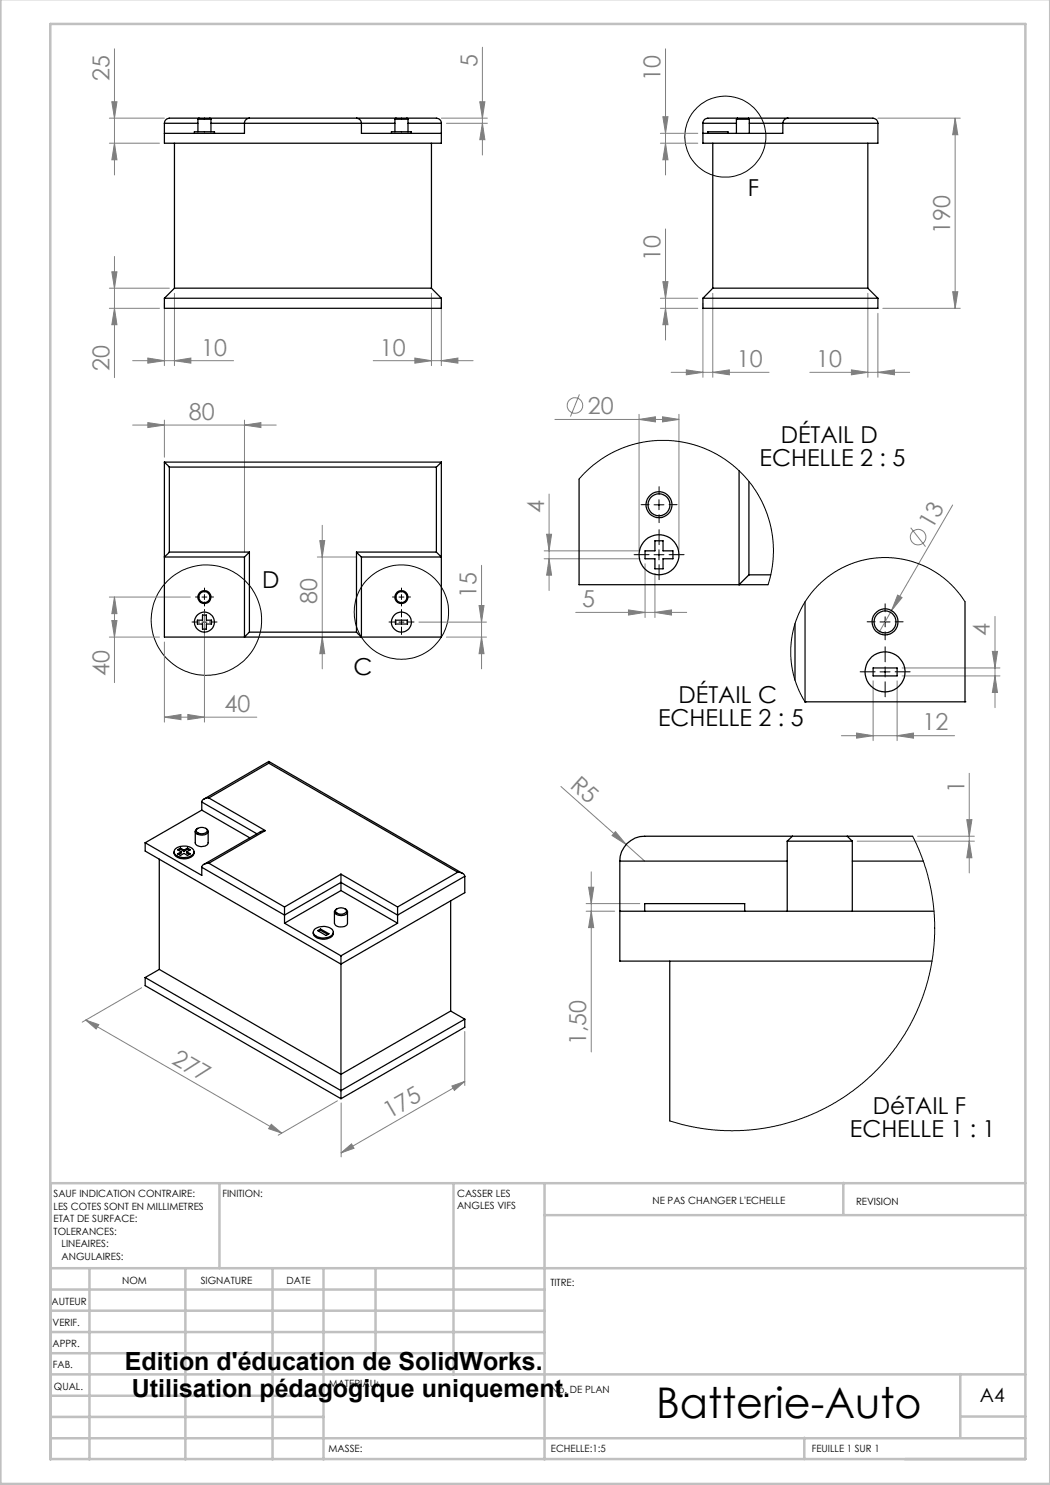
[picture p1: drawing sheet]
<svg xmlns="http://www.w3.org/2000/svg" width="210mm" height="297mm" viewBox="0 0 210 297" stroke-linecap="round" stroke-linejoin="round" font-family="sans-serif">
<g fill="none" stroke="#808080" stroke-width=".2">
<path d="M22.9 9.8v25.2M96.5 9.5v21.5M133.1 9.8v25.2M21.9 28.6h10M21.9 23.6h11M22.4 20.4h1l-.5 3.2zM22.9 28.6l.5 3.4h-1zM88.3 23.6h9.2M89.3 24.7h8.2M96 20.4h1l-.5 3.2zM96.5 24.7l.5 3.2h-1zM132.1 28.6h7.5"/>
<path d="M132.1 26.7h7.5M132.6 23.4h1l-.5 3.3zM133.1 28.6l.5 3.4h-1zM175.6 23.6h16.5M191 23.6l.6 3.3h-1.1zM191 23.6v38.1M21.9 57.6h12M22.4 54.4h1l-.5 3.2zM22.9 51.3v24.2M34.9 58.7v14.4M86.3 58.7v14.4M132.1 59.7h7.5"/>
<path d="M132.6 56.3h1l-.5 3.4zM133.1 45.8v22.2M142.6 58.7v16.8M173.6 58.7v16.8M190.5 58.3h1.1l-.6 3.4zM21.9 61.7h10M22.9 61.7l.5 3.2h-1zM26.5 72.1h20.2M29.6 71.6l3.3 .5-3.3 .5zM32.9 60.6v12.5M34.9 72.1l3.3-.5v1zM74.6 72.1h20"/>
<path d="M83 71.6l3.3 .5-3.3 .5zM88.3 72.1l3.3-.5v1zM88.3 60.6v12.5M115.9 78.9l-1.8 4.4M132.1 61.7h7.5M133.1 61.7l.5 3.2h-1zM134.2 74.5h19.6M137.3 74l3.3 .5-3.3 .5zM140.6 60.6v14.9M142.6 74.5l3.3-.5v1zM162 74.5h19.9M170.3 74l3.3 .5-3.3 .5z"/>
<path d="M175.6 74.5l3.3-.5v1zM175.6 62.6v12.9M176.6 61.7h15.5M26.5 85h28.7M29.6 84.5l3.3 .5-3.3 .5zM32.9 84v7.4M48.9 85l3.3-.5v1zM48.9 84v26.4M109.8 98.8v19.3M111 83.9h24.8M127.8 83.9l3.3-.5v1zM127.8 82.9v27.1"/>
<path d="M132.5 83.4l3.3 .5-3.3 .5zM135.8 82.9v27.1M21.9 119.4h16.2M22.9 119.4v17.1M22.9 119.4l.5 3.3h-1zM63.5 111.4h7.8M64 108.1h.9l-.4 3.3zM64.5 105.1v28.7M96.3 113.1v20.7M108.8 110.2h19.2M108.8 111.8h19.2M109.3 106.9h1l-.5 3.3z"/>
<path d="M109.8 111.8l.5 3.2h-1zM129 112.7v10.8M131 114.8v8.7M179.5 119l.9 .5-2.1 2.6zM182.1 105.5l3 3.8M190.5 101l-12.2 21.1M21.9 127.4h10M22.4 124.1h1l-.5 3.3zM32.9 128.4v16M40.9 122.2v22.2M64.5 127.4l.4 3.3h-.9zM83.8 124.4h13.5"/>
<path d="M89.3 127.4h8M95.8 121.1h1l-.5 3.3zM96.3 127.4l.5 3.3h-1zM115.1 122.5h22.2M125.7 122l3.3 .5-3.3 .5zM131 122.5l3.3-.5v1zM174.6 136.2v11.9M178.3 122.1l-2.6 4.5M179.4 136.2v11.9M180.4 135.2h19.6M180.4 133.6h19.6M198.5 130.3h1l-.5 3.3z"/>
<path d="M199 135.2l.5 3.3h-1zM199 123.3v18.2M32.9 143.4l3.3-.5v1zM32.9 143.4h18.5M37.6 142.9l3.3 .5-3.3 .5zM112.2 157.3l13 11.6M168.3 147.1h22.6M171.3 146.6l3.3 .5-3.3 .5zM179.4 147.1l3.3-.5v1zM193.9 154.7v19.9M117.7 177.4h1l-.4 3.3zM118.3 174.4v36"/>
<path d="M123.1 166.3l2.1 2.6-2.8-1.8zM125.2 168.9l3.7 3.3M171.5 168.2h23.4M183.5 167.2h11.4M193.4 163.9h1l-.5 3.3zM193.9 168.2l.5 3.4h-1zM28.3 197.6l-11.9 6.8M117.2 180.7h10.8M117.2 182.2h5.7M118.3 182.2l.4 3.3h-1zM17.1 204l2.7 .9-.6 .9zM17.1 204l39.2 22.6"/>
<path d="M90.4 217.2l2.6-.9-2.1 1.8zM93 206.3v10.8M93 216.3l-24.8 14.3M54.3 224.9l2 1.7-2.6-.9zM67.5 220.2l-11.9 6.8M68.2 230.6l2.1-1.8 .5 .9zM68.2 220.6v10.8"/>
<circle cx="115" cy="81.1" r="1.55"/>
<circle cx="183.6" cy="107.4" r="1.55"/>
</g>
<g fill="none" stroke="#000" stroke-width=".2">
<path d="M131.8 99.9v2M40.4 119.4h1M40.9 118.9v1M79.8 119.4h1M80.3 118.9v1M130.8 101h2M130.8 110.9h2M131.8 110v2M40.4 124.4h1M40.9 123.9v1M79.8 124.4h1M80.3 123.9v1"/>
<path d="M176 124.4h2M176 134.4h2M177 123.4v2M177 133.4v2"/>
<circle cx="145.1" cy="27.3" r="8.1"/>
<circle cx="41.3" cy="124" r="11"/>
<circle cx="80.3" cy="122.4" r="9.4"/>
</g>
<g fill="none" stroke="#000" stroke-width=".2" stroke-dasharray="30.5 1.3 1.3 1.3">
<path d="M131.8 98.9v-1.6M39.9 119.4h-.8M40.9 118.4v-.8M41.9 119.4h.8M79.3 119.4h-.8M80.3 118.4v-.8M81.3 119.4h.8M129.8 100.9h-1.6M129.8 110.9h-3M131.8 102.9v1.6M131.8 108.9v-3M131.8 112.9v3"/>
<path d="M133.8 100.9h1.6M133.8 110.9h3M39.9 124.4h-1.5M40.9 120.4v.8M40.9 123.4v-1.5M40.9 125.4v1.5M41.9 124.4h1.5M79.3 124.4h-1.5M80.3 120.4v.8M80.3 123.4v-1.5M80.3 125.4v1.5M81.3 124.4h1.5"/>
<path d="M175 124.4h-1.6M175 134.4h-3M177 122.4v-1.6M177 126.4v1.6M177 132.4v-3M177 136.4v3M179 124.4h1.6M179 134.4h3"/>
</g>
<g fill="none" stroke="#c0c0c0" stroke-width=".5">
<path d="M.1 -.1v296.9h209.9v-296.9M10.1 4.8h195v287h-195zM43.9 236.6v17M90.7 236.6v38.3M108.9 236.6v55.3M168.7 236.6v6.3M205.1 236.6h-195v55.3M10.1 253.6h195M10.1 257.9h98.8M17.9 253.6v38.3M37.1 253.6v38.3M54.5 253.6v38.3"/>
<path d="M64.7 253.6v38.3M75.1 253.6v17M108.9 243h96.2M10.1 270.6h98.8M10.1 266.4h98.8M10.1 262.1h98.8M10.1 279.1h54.6M10.1 274.9h195M192.1 274.8v12.7M10.1 287.7h195M10.1 283.4h54.6M160.9 287.5v4.3"/>
<path d="M192.1 283.3h13"/>
</g>
<g fill="#808080">
<path d="M123.1 166.3l2.1 2.6-2.8-1.8z"/>
<path d="M179.5 119l.9 .5-2.1 2.6z"/>
<path d="M142.6 74.5l3.3-.5v1zM137.3 74l3.3 .5-3.3 .5zM37.6 142.9l3.3 .5-3.3 .5zM32.9 143.4l3.3-.5v1z"/>
<path d="M83 71.6l3.3 .5-3.3 .5zM88.3 72.1l3.3-.5v1zM171.3 146.6l3.3 .5-3.3 .5zM179.4 147.1l3.3-.5v1zM125.7 122l3.3 .5-3.3 .5zM131 122.5l3.3-.5v1zM127.8 83.9l3.3-.5v1zM132.5 83.4l3.3 .5-3.3 .5z"/>
<path d="M170.3 74l3.3 .5-3.3 .5zM175.6 74.5l3.3-.5v1z"/>
<path d="M34.9 72.1l3.3-.5v1zM29.6 71.6l3.3 .5-3.3 .5zM48.9 85l3.3-.5v1zM29.6 84.5l3.3 .5-3.3 .5z"/>
<path d="M68.2 230.6l2.1-1.8 .5 .9zM90.4 217.2l2.6-.9-2.1 1.8z"/>
<path d="M133.1 61.7l.5 3.2h-1zM132.6 56.3h1l-.5 3.4z"/>
<path d="M22.9 28.6l.5 3.4h-1zM22.4 20.4h1l-.5 3.2zM96.5 24.7l.5 3.2h-1zM96 20.4h1l-.5 3.2zM190.5 58.3h1.1l-.6 3.4zM191 23.6l.6 3.3h-1.1zM133.1 28.6l.5 3.4h-1zM132.6 23.4h1l-.5 3.3zM199 135.2l.5 3.3h-1zM198.5 130.3h1l-.5 3.3zM193.9 168.2l.5 3.4h-1zM193.4 163.9h1l-.5 3.3z"/>
<path d="M22.4 54.4h1l-.5 3.2zM22.9 61.7l.5 3.2h-1zM22.9 119.4l.5 3.3h-1zM22.4 124.1h1l-.5 3.3zM95.8 121.1h1l-.5 3.3zM96.3 127.4l.5 3.3h-1zM64 108.1h.9l-.4 3.3zM64.5 127.4l.4 3.3h-.9zM109.3 106.9h1l-.5 3.3zM109.8 111.8l.5 3.2h-1zM117.7 177.4h1l-.4 3.3zM118.3 182.2l.4 3.3h-1z"/>
<path d="M17.1 204l2.7 .9-.6 .9zM54.3 224.9l2 1.7-2.6-.9z"/>
</g>
<g fill="none" stroke="#000" stroke-width=".25">
<path d="M32.9 24.7h6.7M32.9 24.7v3.9h55.4v-3.9M34.9 28.6v29M38.9 26.7v-.4h4v.4M39.6 23.8h2.6M39.6 23.8v2.5M39.8 23.6h2.2M39.8 23.6h-5.9a1.02 1.02 0 0 0-1 1.1M39.8 23.6l-.2 .2M42 23.6l.2 .2M42 23.6h37.2M42.2 23.8v2.5"/>
<path d="M42.2 24.7h36.8M49.9 23.6a1.02 1.02 0 0 0-1 1.1v2h-16M71.3 23.6a1.02 1.02 0 0 1 1 1.1v2h16M78.3 26.7v-.4h4v.4M79 23.8h2.6M79 23.8v2.5M79.2 23.6h2.2M79.2 23.6l-.2 .2M81.4 23.6h5.9a1.02 1.02 0 0 1 1 1.1M81.4 23.6l.2 .2M81.6 23.8v2.5M81.6 24.7h6.7"/>
<path d="M86.3 28.6v29M140.6 24.7h6.7M140.6 24.7v3.9h35v-3.9M141.6 26.7v-.4h4v.4M142.6 28.6v29M147.3 23.8h2.6M147.3 23.8v2.9M147.5 23.6h2.2M147.5 23.6h-5.9a1.02 1.02 0 0 0-1 1.1M147.5 23.6l-.2 .2M149.7 23.6h24.9a1.02 1.02 0 0 1 1 1.1M149.7 23.6l.2 .2"/>
<path d="M149.9 24.7h25.7M149.9 23.8v2.9M157.6 23.6a1.09 1.09 0 0 0-1 1.1v2h-16M173.6 28.6v29M32.9 59.7v2h55.4v-2M32.9 59.7h55.4M34.9 57.6l-2 2.1M34.9 57.6h51.4M86.3 57.6l2 2.1M140.6 59.7h35M140.6 59.7v2h35v-2M142.6 57.6h31"/>
<path d="M142.6 57.6l-2 2.1M173.6 57.6l2 2.1M32.9 92.4l1 1M32.9 92.4v35h55.4v-35M32.9 92.4h55.4M33.9 93.4v17M33.9 93.4h53.4M87.3 93.4v17M88.3 92.4l-1 1M115.8 95.8v21.1h37.8M147.8 94.1v22.8l2-1.9M149.8 96.3v18.7"/>
<path d="M33.9 110.4l-1 1h16M33.9 110.4h16M48.9 111.4v16l1-1M49.9 110.4l-1 1M49.9 110.4v16M71.3 110.4l1 1M71.3 110.4h16M71.3 110.4v16M72.3 111.4v16l-1-1M87.3 110.4l1 1h-16M131 108.2h1.6v2h2v1.6h-2v2h-1.6v-2h-2v-1.6h2zM149.8 115h4.4"/>
<path d="M40.5 123h.8v1h1v.8h-1v1h-.8v-1h-1v-.8h1zM49.9 126.4h21.4M79.1 124h2.4v.8h-2.4zM159 124.7v11.3M161 120.4v20M174.6 133.6h4.8v1.6h-4.8zM193 120.4v20h-32M41.8 159.6a1.22 1.22 0 0 0-1.4 .8M41.8 159.6l11.3 6.5M53.8 152.3v.3M53.8 152.3l38.7 22.4M53.8 152.3l-13.1 7.5"/>
<path d="M53.8 152.6l-12 7M53.8 152.6l37.7 21.8M161 140.4h.1M29 168.6l11.4 6.5v-1.6M29 168.6v1.6l39.2 22.6 24.8-14.3v-3.2M31.9 171.8v22.1M34.8 170.4a1.38 1.38 0 0 0 1.6 1.3 1.92 1.92 0 0 0 2.4-1.1v-.2M35.1 169.8a2.75 2.75 0 0 1 3.7 .3 1.34 1.34 0 0 1-1.6 1.4 1.92 1.92 0 0 1-2.4-1.1zM36.1 169.6l.7 .4M36.1 169.6l-.6 .4 .7 .4M36.1 169.9l-.4 .2M36.1 169.9l.7 .4"/>
<path d="M36.1 169.6v.3M36.2 170.4l-.7 .4 .6 .3 .7-.4 .7 .4 .6-.3-.7-.4M36.2 170.4v.2l-.5 .3M36.8 170v.3M37.4 170.4v.2l.5 .3M37.5 169.6l-.7 .4M37.5 169.6l.6 .4-.7 .4M37.5 169.9l.4 .2M37.5 169.9l-.7 .4M37.5 169.6v.3M39.1 166.3v2.3a1.45 1.45 0 0 0 2.5 0v-2.3M39.4 165.8a1.31 1.31 0 0 1 2.1 .4 1.34 1.34 0 0 1-2.2 0z"/>
<path d="M39.6 165.7a.67 .67 0 0 0-.5 .8 .67 .67 0 0 0 .8 .5 1.28 1.28 0 0 0 1.7-.8l-.5-.5M40.4 160.4v1.6M40.4 173.5l16.5 9.5M40.4 162l9.6 5.6M40.4 160.4l11 6.4M40.4 162l-11.4 6.6M41.8 172.6a1.22 1.22 0 0 0-1.4 .9M41.8 172.6l15.1 8.8M53.1 166.1l-1 .3-11.4 6.5M53.1 166.1l-11.3 6.5M68.2 174.8v1.7M68.2 176.5v1.6"/>
<path d="M68.2 174.8l11.3 6.6M68.2 174.8l-11.3 6.6M68.2 178.1l11.3 6.5M68.2 178.1l-11.3 6.5M68.2 176.5l11.3 6.5M68.2 176.5l-11.3 6.5M91.5 174.4a1.29 1.29 0 0 1 1.5 .9M91.5 174.4l-12 7M93 175.3l-13.5 7.7M124 172.2v20h62.4M124 172.2h33.4M157.4 168.2h13.1"/>
<path d="M157.4 168.2v14M158.5 167.2h10.9M158.5 167.2h-29.6a4.9 4.9 0 0 0-4.9 5M158.5 167.2l-1.1 1M169.4 167.2l1.1 1M169.4 167.2h13.1M170.5 168.2v14M170.5 172.2h14.2M29 195.5v1.6l39.2 22.6M29 195.5l39.2 22.6 24.8-14.3M31.9 193.9l36.3 21 21.9-12.7M31.9 193.9l-2.9 1.6"/>
<path d="M56.9 181.4v1.6M56.9 184.6l11.3 6.6M56.9 183v1.6M62.7 186.4a1.44 1.44 0 0 0 1.5 1.4 1.8 1.8 0 0 0 2.5-1.4M62.9 185.9a2.65 2.65 0 0 1 3.7 .3 1.34 1.34 0 0 1-1.6 1.4 1.94 1.94 0 0 1-2.3-1.2zM63.5 186.1l.6-.3 1.7 1-.6 .3zM64.1 186.1l1.5 .8M64.1 186.1l-.4 .1M64.1 185.8v.3M66.9 182.3v2.3a1.54 1.54 0 0 0 2.6 .1v-2.4M67.3 181.9a1.42 1.42 0 0 1 2 .2 1.18 1.18 0 0 1-1.9 .5l-.3-.3zM67.4 181.7a.62 .62 0 0 0-.5 .7 .62 .62 0 0 0 .6 .6 1.42 1.42 0 0 0 2-.7l-.5-.6"/>
<path d="M68.2 191.2v28.5M79.5 181.4v1.6M79.5 184.6l-11.3 6.6M79.5 183v1.6M90.1 180.2v22M124 182.2h62.8M128.9 182.2v-1.5h20v1.5M133.9 192.2v32M90.1 202.2l2.9 1.6M93 203.8v1.7l-24.8 14.2"/>
<circle cx="40.9" cy="119.4" r="1.1"/>
<circle cx="40.9" cy="119.4" r="1.29"/>
<circle cx="80.3" cy="119.4" r="1.1"/>
<circle cx="80.3" cy="119.4" r="1.29"/>
<circle cx="131.8" cy="101" r="2.21"/>
<circle cx="131.8" cy="111" r="4"/>
<circle cx="131.8" cy="101" r="2.6"/>
<circle cx="40.9" cy="124.4" r="2"/>
<circle cx="80.3" cy="124.4" r="2"/>
<circle cx="177" cy="124.4" r="2.2"/>
<circle cx="177" cy="124.4" r="2.6"/>
<circle cx="177" cy="134.4" r="4"/>
</g>
<path d="M115.8 95.8l2.7-2.7 2.9-2 3.6-1.7 3.7-1 2.7-.3h2.4l2.3 .2 3.6 .9 3.8 1.7 3.1 2.2 2.5 2.3 2.1 2.8 1.1 1.9 .8 1.8 1.1 3.4 .4 2.3 .1 2-.2 3.7-.9 3.6M193 120.4l-2.1-2.8-1.2-1.2-1.8-1.4-3.1-1.8-3.3-1.2-3.7-.5-3.7 .2-2 .4-2.2 .8-3.1 1.6-2.6 2-2.5 2.8-1.8 3.1-.7 1.6-.6 2.1-.4 3.3v1.9l.2 2 .9 3.7 .8 1.8 .9 1.6M193 140.4h.1M182.5 167.2l2.2 5 .9 3 .7 3 .4 3.2 .2 3-.1 5.2-.4 2.7-.8 3.6-.9 2.9-.9 2.5-1.2 2.7-1.6 2.8-1.8 2.7-1.5 1.9-1.8 2-2.4 2.4-4.1 3.2-2.4 1.6-3.5 1.8-4.6 1.8-2.8 .8-3.2 .6-3.1 .4-3.2 .2-3.5-.2-3-.3-3.5-.7-2.7-.8" fill="none" stroke="#000" stroke-width=".2"/>
<text font-size="8.5" x="131.2" y="283.5">Batterie-Auto</text>
<g font-size="5">
<text x="25" y="273.9">Edition d'éducation de SolidWorks.</text>
<text x="26.4" y="279.4">Utilisation pédagogique uniquement.</text>
</g>
<g font-size="4.7" fill="#808080">
<text x="21.9" y="16.2" transform="rotate(-90 21.9 16.2)">25</text>
<text x="95.5" y="13.3" transform="rotate(-90 95.5 13.3)">5</text>
<text x="132.1" y="16.2" transform="rotate(-90 132.1 16.2)">10</text>
<text x="190" y="46.9" transform="rotate(-90 190 46.9)">190</text>
<text x="132.1" y="52.2" transform="rotate(-90 132.1 52.2)">10</text>
<text x="40.3" y="71.1">10</text>
<text x="76" y="71.1">10</text>
<text x="21.9" y="74.2" transform="rotate(-90 21.9 74.2)">20</text>
<text x="147.4" y="73.4">10</text>
<text x="163.3" y="73.4">10</text>
<text x="37.8" y="84">80</text>
<text x="117.6" y="82.8">20</text>
<text x="108.8" y="102.7" transform="rotate(-90 108.8 102.7)">4</text>
<text x="186.4" y="106" transform="rotate(-60 186.4 106)">13</text>
<text x="95.3" y="119.5" transform="rotate(-90 95.3 119.5)">15</text>
<text x="63.5" y="120.9" transform="rotate(-90 63.5 120.9)">80</text>
<text x="116.5" y="121.5">5</text>
<text x="198" y="127.1" transform="rotate(-90 198 127.1)">4</text>
<text x="21.9" y="135.2" transform="rotate(-90 21.9 135.2)">40</text>
<text x="44.9" y="142.4">40</text>
<text x="184.5" y="146.1">12</text>
<text x="113.8" y="157.4" transform="rotate(42 113.8 157.4)">R5</text>
<text x="192.9" y="158.5" transform="rotate(-90 192.9 158.5)">1</text>
<text x="117.2" y="209.1" transform="rotate(-90 117.2 209.1)">1,50</text>
<text x="34.1" y="212.6" transform="rotate(30 34.1 212.6)">277</text>
<text x="77.9" y="223.8" transform="rotate(-30 77.9 223.8)">175</text>
</g>
<g font-size="4.7">
<text x="149.6" y="39.2">F</text>
<text x="156.2" y="88.6">DÉTAIL D</text>
<text x="151.9" y="93.1">ECHELLE 2 : 5</text>
<text x="52.4" y="117.6">D</text>
<text x="70.7" y="135">C</text>
<text x="135.7" y="140.6">DÉTAIL C</text>
<text x="131.6" y="145.1">ECHELLE 2 : 5</text>
<text x="170" y="227.3">ECHELLE 1 : 1</text>
<text x="174.5" y="222.8">DéTAIL F</text>
</g>
<text font-size="3.9" x="196" y="280.4">A4</text>
<g font-size="2">
<text x="10.7" y="239.5">SAUF INDICATION CONTRAIRE:</text>
<text x="44.5" y="239.5">FINITION:</text>
<text x="91.4" y="239.4">CASSER LES</text>
<text x="10.7" y="242">LES COTES SONT EN MILLIMETRES</text>
<text x="10.7" y="244.5">ETAT DE SURFACE:</text>
<text x="91.4" y="241.9">ANGLES VIFS</text>
<text x="130.5" y="240.8">NE PAS CHANGER L'ECHELLE</text>
<text x="171.2" y="241">REVISION</text>
<text x="10.7" y="247">TOLERANCES:</text>
<text x="12.3" y="249.5">LINEAIRES:</text>
<text x="12.3" y="252">ANGULAIRES:</text>
<text x="24.4" y="256.9">NOM</text>
<text x="40.1" y="256.8">SIGNATURE</text>
<text x="57.3" y="256.8">DATE</text>
<text x="110.1" y="257.1">TITRE:</text>
<text x="10.3" y="260.9">AUTEUR</text>
<text x="10.5" y="269.3">APPR.</text>
<text x="10.5" y="265.2">VERIF.</text>
<text x="10.6" y="273.6">FAB.</text>
<text x="10.8" y="278">QUAL.</text>
<text x="65.8" y="277.4">MATERIAU:</text>
<text x="110.2" y="278.5">No. DE PLAN</text>
<text x="65.7" y="290.4">MASSE:</text>
<text x="110.2" y="290.5">ECHELLE:1:5</text>
<text x="162.4" y="290.4">FEUILLE 1 SUR 1</text>
</g>
</svg>
